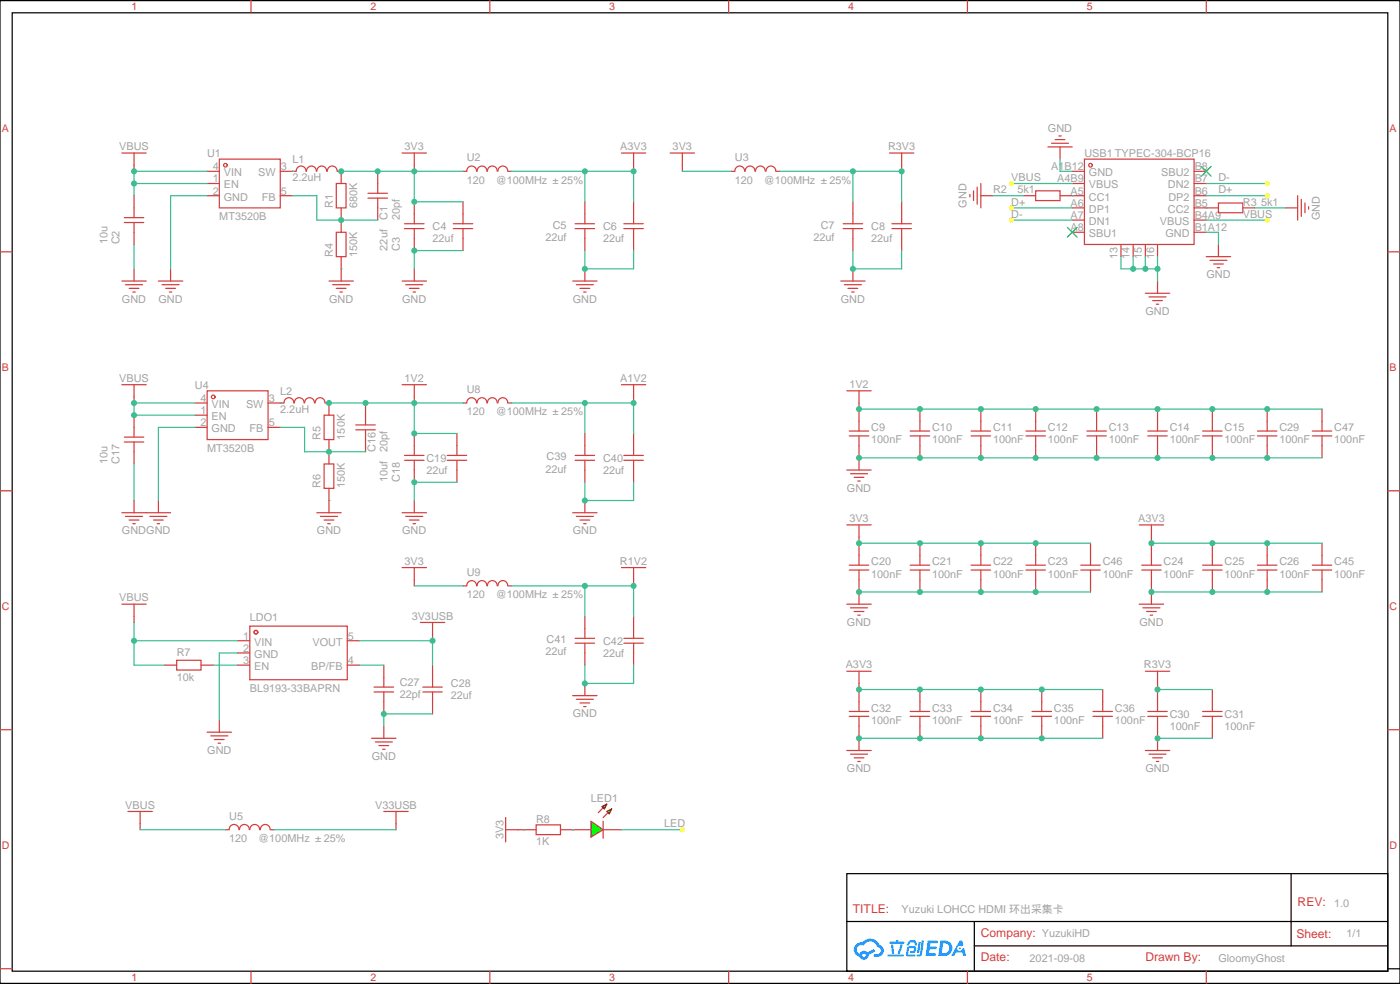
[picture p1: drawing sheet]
<svg xmlns="http://www.w3.org/2000/svg" width="405mm" height="285mm" viewBox="0 0 405 285" stroke-linecap="round" stroke-linejoin="round" font-family="sans-serif">
<path d="M0 .2h405.3v284.3h-405.3zM3.5 3.7h398.3v277.3h-398.3zM245.2 252.8h156.6v28.2h-156.6zM373.8 252.8v20.9M245.2 266.6h156.5M282.1 273.7h119.6M282.1 266.6v14.1M401.8 280.3h3.5" fill="none" stroke="#000" stroke-width=".35"/>
<g fill="none" stroke="#d43d3d" stroke-width=".35">
<path d="M72.7 .2v3.5M141.8 .2v3.5M211 .2v3.5M280.1 .2v3.5M349.2 .2v3.5M0 72.8h3.5M401.8 72.8h3.5M0 142h3.5M401.8 142h3.5M0 211.1h3.5M401.8 211.1h3.5M0 280.3h3.5"/>
<path d="M72.7 281v3.5M141.8 281v3.5M211 281v3.5M280.1 281v3.5M349.2 281v3.5"/>
</g>
<g fill="#178fff">
<path d="M268.6 272.1h2.5l.4 .2-.1 .5-2 .1-.1 .9h1.6l.4 .4-.5 .4h-1.7l-.1 1.2 1.8 .1 .2 .3-.2 .3-2.8 .1z"/>
<path d="M277.9 272.2h.7l.3 1.3-.6 .3a.74 .74 0 0 0-1.1 .3 .74 .74 0 0 0 .5 1 .74 .74 0 0 0 .9-.6l.5-.3 .6 2.3h-.8l-.3-.9h-1.8l-.5 .9h-.9z"/>
<path d="M266 272.5h.6l-.4 3a.31 .31 0 0 1-.4 .2 .31 .31 0 0 1-.3-.3z"/>
<path d="M266.9 272.1h.6l-.5 3.9a.89 .89 0 0 1-.7 .7 .89 .89 0 0 1-.9-.3l1-.4z"/>
<path d="M263.2 272.2l.6-.2 1.2 .1 .6 1.3-.7 .2-.3-1-1.1 .2a.95 .95 0 0 1-.9 .8l-.1-.2z"/>
<path d="M262.9 273.9l1.8-.2a1.04 1.04 0 0 1 .6 1.1 1.04 1.04 0 0 1-.9 .9h-.6a.29 .29 0 0 1-.3-.3 .29 .29 0 0 1 .3-.3h.7l.2-.8-1.5 .1-.3 1.7 1.9 .1a.29 .29 0 0 1 .3 .3 .29 .29 0 0 1-.3 .3l-2-.1-.4-.2 .2-2.1z"/>
<path d="M257 276.2h4.4a.3 .3 0 0 1 .3 .3 .3 .3 0 0 1-.3 .3h-4.3z"/>
<path d="M260.7 273.2h.7l-.5 1.7a1.02 1.02 0 0 1-.7 1.1l-.3-.2z"/>
<path d="M258 273.3h.6l.2 2.4-.2 .3-.3-.2z"/>
<path d="M257.5 272.5h1.9l.2-.6h.5v.6h1.5a.29 .29 0 0 1 .3 .3 .29 .29 0 0 1-.3 .2h-4z"/>
<path d="M272.3 272.1l-.7 4.5h1.5a2.27 2.27 0 0 0 2.6-2.3 2.27 2.27 0 0 0-2.7-2.2zM273.1 272.9a1.5 1.5 0 0 1 1.8 1.5 1.5 1.5 0 0 1-2 1.4h-.3z"/>
<path d="M247.8 273.3a2.09 2.09 0 0 0 1 3.5 1.37 1.37 0 0 0 1.6 .9 1.37 1.37 0 0 0 1.1-1.4l1.9-1-.4-.7-1.8 .9a1.4 1.4 0 0 0-2.3 .5 1.32 1.32 0 0 1-.7-1.9 1.32 1.32 0 0 1 1.9-.5 2.02 2.02 0 0 1 2.1-1.2 2.02 2.02 0 0 1 1.8 1.6 1.09 1.09 0 0 1 1 1.4 1.09 1.09 0 0 1-1.5 .7 .41 .41 0 0 0-.5 .3 .41 .41 0 0 0 .3 .5 1.89 1.89 0 0 0 2.5-1.2 1.89 1.89 0 0 0-1.2-2.4 2.98 2.98 0 0 0-5-.7l-1 .2zM249.6 276.4a.55 .55 0 0 1 1.1 0 .55 .55 0 0 1-1.1 0z"/>
<circle cx="277.9" cy="274.4" r=".28"/>
</g>
<g fill="none" stroke="#d43d3d" stroke-width=".35">
<path d="M306.6 39.3h.7M35.3 44.3h7M38.8 44.3v5.3M38.8 56.6v6.4M60 49.6h3.5M60 53.1h3.5M60 56.6h3.5M63.5 46h17.6v14.1h-17.6zM81.1 49.6h4.6M81.1 56.6h3.6M85.8 49.5a1.41 1.41 0 0 1 1.4-1.5 1.41 1.41 0 0 1 1.4 1.5M88.8 49.5a1.41 1.41 0 0 1 1.4-1.5 1.41 1.41 0 0 1 1.4 1.5"/>
<path d="M91.7 49.5a1.41 1.41 0 0 1 1.5-1.5 1.41 1.41 0 0 1 1.4 1.5M94.8 49.5a1.41 1.41 0 0 1 1.4-1.5 1.41 1.41 0 0 1 1.4 1.5M97.4 53.1h2.8v7h-2.8zM97.7 49.6h1.1v3.5M106.5 57.3h5.7M106.5 55.9h5.7M109.4 49.6v6.3M109.4 57.3v6.4M116.4 44.3h7.1M119.9 44.3v5.3M119.9 58.4v6.3M134.1 49.6h1"/>
<path d="M134.1 58.4v6.3M135.2 49.5a1.41 1.41 0 0 1 1.4-1.5 1.41 1.41 0 0 1 1.4 1.5M138.1 49.5a1.41 1.41 0 0 1 1.5-1.5 1.41 1.41 0 0 1 1.4 1.5M141.1 49.5a1.41 1.41 0 0 1 1.4-1.5 1.41 1.41 0 0 1 1.4 1.5M144.2 49.5a1.41 1.41 0 0 1 1.4-1.5 1.41 1.41 0 0 1 1.4 1.5M147.1 49.6h1.1M169.3 58.4v6.3M179.9 44.3h7.1M183.4 44.3v5.3M183.4 58.4v6.3M280.8 56.3v.7M281.9 55.2v2.8"/>
<path d="M282.9 54.2v4.9M284 56.6h3.5M284 53.1v7M296.3 56.6h3.6M299.9 55.2h7v2.8h-7zM303.4 42.5h7M304.4 41.5h5M305.5 40.4h2.8M306.9 56.6h7.1M306.9 42.5v3.5M310.4 49.6h3.6M310.4 53.1h3.6"/>
<path d="M314 46h31.7v24.7h-31.7zM345.7 49.6h3.5M345.7 53.1h3.5M345.7 56.6h3.5M352.8 58.7h7v2.9h-7zM375.7 56.6v7.1M376.8 57.7v4.9M377.8 58.7v2.9M378.9 59.8v.7M36 64.4h5.6M36 63h5.6M38.8 64.4v6.3"/>
<path d="M38.8 77.8v3.5M49.4 77.8v3.5M97.4 67.2h2.8v7.1h-2.8zM98.8 60.1v7.1M98.8 74.3v7M117.1 66.1h5.7M117.1 64.7h5.7M119.9 66.1v6.4M119.9 77.8v3.5M131.2 66.1h5.7M131.2 64.7h5.7M134.1 66.1v6.4"/>
<path d="M166.5 66.1h5.7M166.5 64.7h5.7M169.3 66.1v6.4M169.3 77.8v3.5M180.6 66.1h5.7M180.6 64.7h5.7M183.4 66.1v6.4M310.4 60.1h3.6M310.4 63.7h3.6M310.4 67.2h3.6M324.6 70.7v3.6M328.1 70.7v3.6"/>
<path d="M331.6 70.7v3.6M335.1 70.7v3.6M345.7 60.1h7.1M345.7 63.7h3.5M345.7 67.2h3.5M349.2 74.3h7.1M350.3 75.3h4.9M351.4 76.4h2.8M352.4 77.4h.7M352.8 70.7v3.6M359.8 60.1h3.6M372.2 60.1h3.5"/>
<path d="M35.3 81.3h7M36.3 82.4h5M37.4 83.4h2.8M38.5 84.5h.7M45.9 81.3h7M46.9 82.4h5M48 83.4h2.8M49 84.5h.7M95.2 81.3h7.1M96.3 82.4h4.9M97.4 83.4h2.8M98.4 84.5h.7"/>
<path d="M116.4 81.3h7.1M117.5 82.4h4.9M118.5 83.4h2.9M119.6 84.5h.7M165.8 81.3h7.1M166.9 82.4h4.9M167.9 83.4h2.8M169 84.5h.7M331.6 84.8h7.1M332.7 85.9h4.9M333.7 87h2.8M334.8 88h.7"/>
<path d="M335.1 81.3v3.5M35.3 111.3h7M38.8 111.3v5.3M56.4 116.6h3.6M60 113.1h17.6v14.1h-17.6zM85 116.6a1.41 1.41 0 0 0-1.4-1.5 1.41 1.41 0 0 0-1.4 1.5h-4.6M85.2 116.6a1.41 1.41 0 0 1 1.4-1.5 1.41 1.41 0 0 1 1.4 1.5M88.2 116.6a1.41 1.41 0 0 1 1.4-1.5 1.41 1.41 0 0 1 1.4 1.5M91.3 116.6a1.41 1.41 0 0 1 1.4-1.5 1.41 1.41 0 0 1 1.4 1.5M94.2 116.6h1v3.5M105.8 116.6v6.3M116.4 111.3h7.1"/>
<path d="M119.9 111.3v5.3M36 127.9h5.6M36 126.5h5.6M38.8 120.1v6.4M38.8 127.9v6.3M56.4 120.1h3.6M56.4 123.6h3.6M77.6 123.6h3.5M93.8 120.1h2.9v7.1h-2.9zM93.8 134.2h2.9v7.1h-2.9zM95.2 127.2v7M103 124.4h5.7"/>
<path d="M103 122.9h5.7M105.8 124.4v6.3M117.1 133.2h5.7M117.1 131.8h5.7M119.9 125.4v6.4M119.9 133.2v6.3M129.5 133.2h5.6M129.5 131.8h5.6M132.3 125.4v6.4M132.3 133.2v6.3M35.3 148.3h14.1M36.3 149.4h5"/>
<path d="M37.4 150.5h2.8M38.5 151.5h.7M38.8 144.8v3.5M43.4 149.4h4.9M44.4 150.5h2.9M45.5 151.5h.7M45.9 144.8v3.5M91.7 148.3h7.1M92.8 149.4h4.9M93.8 150.5h2.9M94.9 151.5h.7M95.2 141.3v7"/>
<path d="M116.4 148.3h7.1M117.5 149.4h4.9M118.5 150.5h2.9M119.6 151.5h.7M119.9 144.8v3.5M35.3 174.8h7M38.8 174.8v5.3M47.6 192.4h3.6M51.2 191h7v2.9h-7zM58.2 192.4h3.5M68.8 185.4h3.5M68.8 188.9h3.5"/>
<path d="M68.8 192.4h3.5M72.3 181.2h28.2v15.5h-28.2zM100.5 185.4h3.6M100.5 192.4h3.6M108.3 198.8h5.6M111.1 192.4v6.4M121.7 180.1h7.1M125.2 180.1v5.3M60 211.8h7M61 212.9h5M62.1 214h2.8M63.1 215h.8"/>
<path d="M63.5 208.3v3.5M107.6 213.6h7.1M108.3 200.2h5.6M108.7 214.7h4.9M109.7 215.7h2.8M110.8 216.8h.7M111.1 200.2v6.4M111.1 210.1v3.5M174.6 237.6v4.9"/>
<circle cx="65.3" cy="47.8" r=".53"/>
<circle cx="315.7" cy="47.8" r=".53"/>
<circle cx="61.7" cy="114.8" r=".53"/>
<circle cx="74.1" cy="182.9" r=".53"/>
</g>
<path d="M347.8 48.2l2.9 2.8M350.7 48.2l-2.9 2.8M309 65.8l2.9 2.8M311.9 65.8l-2.9 2.8" fill="none" stroke="#3c3" stroke-width=".35"/>
<path d="M171.1 237.6l3.5 2.5-3.5 2.1z" fill="#0f0" stroke="#d43d3d" stroke-width=".35"/>
<g fill="#0f0" stroke="#a10000" stroke-width=".35">
<path d="M174.3 233.4l1.4-.7-.7 1.4z"/>
<path d="M175.7 234.8l1.4-.7-.7 1.4z"/>
</g>
<g fill="none" stroke="#d43d3d" stroke-width=".35">
<path d="M194 44.3h7.1M197.6 44.3v5.3M211.7 49.6h1M212.8 49.5a1.41 1.41 0 0 1 1.4-1.5 1.41 1.41 0 0 1 1.4 1.5M215.8 49.5a1.41 1.41 0 0 1 1.4-1.5 1.41 1.41 0 0 1 1.4 1.5M218.7 49.5a1.41 1.41 0 0 1 1.5-1.5 1.41 1.41 0 0 1 1.4 1.5M221.8 49.5a1.41 1.41 0 0 1 1.4-1.5 1.41 1.41 0 0 1 1.4 1.5M224.7 49.6h1.1M246.9 58.4v6.3M257.5 44.3h7.1M261.1 44.3v5.3M261.1 58.4v6.3"/>
<path d="M244.1 66.1h5.7M244.1 64.7h5.7M246.9 66.1v6.4M246.9 77.8v3.5M258.2 66.1h5.7M258.2 64.7h5.7M261.1 66.1v6.4M243.4 81.3h7.1M244.5 82.4h4.9M245.5 83.4h2.9M246.6 84.5h.7M138 116.6a1.41 1.41 0 0 0-1.4-1.5 1.41 1.41 0 0 0-1.4 1.5h-1.1"/>
<path d="M138.1 116.6a1.41 1.41 0 0 1 1.5-1.5 1.41 1.41 0 0 1 1.4 1.5M141.1 116.6a1.41 1.41 0 0 1 1.4-1.5 1.41 1.41 0 0 1 1.4 1.5M144.2 116.6a1.41 1.41 0 0 1 1.4-1.5 1.41 1.41 0 0 1 1.4 1.5M147.1 116.6h1.1M179.9 111.3h7.1M183.4 111.3v5.3M245.2 113.1h7M248.7 113.1v11.6M266.3 118.4v6.3M284 118.4v6.3M299.9 118.4v6.3M317.5 118.4v6.3"/>
<path d="M335.1 118.4v6.3M351 118.4v6.3M366.9 118.4v6.3M382.8 118.4v6.3M166.5 133.2h5.7M166.5 131.8h5.7M169.3 125.4v6.4M169.3 133.2v6.3M180.6 133.2h5.7M180.6 131.8h5.7M183.4 125.4v6.4M183.4 133.2v6.3"/>
<path d="M245.2 136h7M245.9 126.1h5.6M245.9 124.7h5.6M246.2 137.1h5M247.3 138.1h2.8M248.4 139.2h.7M248.7 126.1v9.9M263.5 126.1h5.7M263.5 124.7h5.7M266.3 126.1v6.4M281.2 126.1h5.6M281.2 124.7h5.6"/>
<path d="M284 126.1v6.4M297 126.1h5.7M297 124.7h5.7M299.9 126.1v6.4M314.7 126.1h5.6M314.7 124.7h5.6M317.5 126.1v6.4M332.3 126.1h5.7M332.3 124.7h5.7M335.1 126.1v6.4M348.2 126.1h5.6M348.2 124.7h5.6"/>
<path d="M351 126.1v6.4M364.1 126.1h5.6M364.1 124.7h5.6M366.9 126.1v6.4M379.9 126.1h5.7M379.9 124.7h5.7M382.8 126.1v6.4M165.8 148.3h7.1M166.9 149.4h4.9M167.9 150.5h2.8M169 151.5h.7M169.3 144.8v3.5"/>
<path d="M245.2 151.9h7M248.7 151.9v11.6M266.3 157.2v6.3M284 157.2v6.3M299.9 157.2v6.3M315.7 157.2v6.3M329.8 151.9h7.1M333.4 151.9v11.6M351 157.2v6.3M366.9 157.2v6.3M382.8 157.2v6.3M116.4 164.2h7.1"/>
<path d="M119.9 164.2v5.3M138 169.5a1.41 1.41 0 0 0-1.4-1.5 1.41 1.41 0 0 0-1.4 1.5h-1.1M138.1 169.5a1.41 1.41 0 0 1 1.5-1.5 1.41 1.41 0 0 1 1.4 1.5M141.1 169.5a1.41 1.41 0 0 1 1.4-1.5 1.41 1.41 0 0 1 1.4 1.5M144.2 169.5a1.41 1.41 0 0 1 1.4-1.5 1.41 1.41 0 0 1 1.4 1.5M147.1 169.5h1.1M169.3 178.3v6.4M179.9 164.2h7.1M183.4 164.2v5.3M183.4 178.3v6.4M245.2 174.8h7M245.9 164.9h5.6"/>
<path d="M245.9 163.5h5.6M246.2 175.9h5M247.3 176.9h2.8M248.4 178h.7M248.7 164.9v9.9M263.5 164.9h5.7M263.5 163.5h5.7M266.3 164.9v6.4M281.2 164.9h5.6M281.2 163.5h5.6M284 164.9v6.4M297 164.9h5.7"/>
<path d="M297 163.5h5.7M299.9 164.9v6.4M312.9 164.9h5.7M312.9 163.5h5.7M315.7 164.9v6.4M329.8 174.8h7.1M330.6 164.9h5.6M330.6 163.5h5.6M330.9 175.9h4.9M332 176.9h2.8M333 178h.7M333.4 164.9v9.9"/>
<path d="M348.2 164.9h5.6M348.2 163.5h5.6M351 164.9v6.4M364.1 164.9h5.6M364.1 163.5h5.6M366.9 164.9v6.4M379.9 164.9h5.7M379.9 163.5h5.7M382.8 164.9v6.4M122.4 198.8h5.7M125.2 192.4v6.4M166.5 186.1h5.7"/>
<path d="M166.5 184.7h5.7M169.3 186.1v6.3M169.3 197.7v3.6M180.6 186.1h5.7M180.6 184.7h5.7M183.4 186.1v6.3M245.2 194.2h7M248.7 194.2v11.6M266.3 199.5v6.3M284 199.5v6.3M301.6 199.5v6.3M319.3 199.5v6.3"/>
<path d="M331.6 194.2h7.1M335.1 194.2v11.6M351 199.5v6.3M122.4 200.2h5.7M125.2 200.2v6.4M165.8 201.3h7.1M166.9 202.3h4.9M167.9 203.4h2.8M169 204.4h.7M245.2 217.1h7M245.9 207.3h5.6M245.9 205.8h5.6"/>
<path d="M246.2 218.2h5M247.3 219.3h2.8M248.7 207.3v9.8M263.5 207.3h5.7M263.5 205.8h5.7M266.3 207.3v6.3M281.2 207.3h5.6M281.2 205.8h5.6M284 207.3v6.3M298.8 207.3h5.6M298.8 205.8h5.6M301.6 207.3v6.3"/>
<path d="M316.4 207.3h5.7M316.4 205.8h5.7M319.3 207.3v6.3M331.6 217.1h7.1M332.3 207.3h5.7M332.3 205.8h5.7M332.7 218.2h4.9M333.7 219.3h2.8M335.1 207.3v9.8M348.2 207.3h5.6M348.2 205.8h5.6M351 207.3v6.3"/>
<path d="M37 234.8h7.1M40.6 234.8v5.3M111.1 234.8h7.1M114.7 234.8v5.3M146.4 236.5v7.1M155.2 238.7h7.1v2.8h-7.1zM174.6 233.7l-1.4 1.4M176 235.1l-1.4 1.4M248.4 220.3h.7M334.8 220.3h.7M65.3 240.1h1M66.4 240a1.41 1.41 0 0 1 1.4-1.5 1.41 1.41 0 0 1 1.4 1.5"/>
<path d="M69.4 240a1.41 1.41 0 0 1 1.4-1.5 1.41 1.41 0 0 1 1.4 1.5M72.3 240a1.41 1.41 0 0 1 1.4-1.5 1.41 1.41 0 0 1 1.5 1.5M75.4 240a1.41 1.41 0 0 1 1.4-1.5 1.41 1.41 0 0 1 1.4 1.5M78.3 240.1h1.1M146.4 240.1h8.8M162.3 240.1h8.8M174.6 240.1h5.3"/>
</g>
<path d="M38.8 53.1h21.2M60 56.6h-10.6v21.2M60 49.6h-21.2v7M84.7 56.6h7v7.1h17.7M38.8 70.7v7.1M56.4 116.6h-17.6v3.5h17.6M56.4 123.6h-10.5v21.2M81.1 123.6h7.1v7.1h17.6" fill="none" stroke="#3dbd91" stroke-width=".35"/>
<g fill="#3dbd91">
<circle cx="95.3" cy="144.8" r=".18"/>
<circle cx="98.8" cy="77.8" r=".18"/>
<circle cx="84.7" cy="49.6" r=".18"/>
<circle cx="81.1" cy="116.6" r=".18"/>
</g>
<g fill="none" stroke="#3dbd91" stroke-width=".35">
<path d="M287.5 56.6h8.8M292.8 53.1h17.6M306.9 46v3.6h3.5M349.2 53.1h17.7M349.2 56.6h17.7M134.1 72.5h-14.2v5.3M292.8 63.7h17.6M292.8 60.1h17.6M324.6 74.3v3.5h10.5M328.1 74.3v3.5M331.6 74.3v3.5M335.1 74.3v7"/>
<path d="M349.2 67.2h3.6v3.5M349.2 63.7h17.7M363.4 60.1h8.8M38.8 134.2v10.6M132.3 139.5h-12.4v5.3"/>
</g>
<g fill="#3dbd91">
<circle cx="349.3" cy="60.1" r=".18"/>
<circle cx="310.4" cy="56.6" r=".18"/>
</g>
<g fill="none" stroke="#3dbd91" stroke-width=".35">
<path d="M98.8 49.6h35.3M119.9 49.6v8.8h14.2M148.2 49.6h35.2v8.8M169.3 49.6v8.8M197.6 49.6h14.1M225.8 49.6h35.3v8.8M246.9 49.6v8.8M169.3 72.5v5.3h14.1v-5.3M246.9 72.5v5.3h14.2v-5.3M38.8 180.1v12.3h8.8M38.8 185.4h30M61.7 192.4h7.1"/>
<path d="M68.8 188.9h-5.3v19.4M104.1 192.4h7M104.1 185.4h21.1v7M125.2 206.6h-14.1v3.5M40.6 240.1h24.7M79.4 240.1h35.3"/>
</g>
<g fill="#3dbd91">
<circle cx="151.7" cy="240.1" r=".18"/>
<circle cx="165.8" cy="240.1" r=".18"/>
</g>
<g fill="none" stroke="#3dbd91" stroke-width=".35">
<path d="M95.2 116.6h38.9M119.9 116.6v8.8h12.4M148.2 116.6h35.2v8.8M169.3 116.6v8.8M248.7 118.4h134.1M169.3 139.5v5.3h14.1v-5.3M248.7 132.5h134.1M248.7 157.2h67M333.4 157.2h49.4M119.9 169.5h14.2M148.2 169.5h35.2v8.8M169.3 169.5v8.8"/>
<path d="M248.7 171.3h67M333.4 171.3h49.4M169.3 192.4v5.3h14.1v-5.3M248.7 199.5h70.6M335.1 199.5h15.9M248.7 213.6h70.6M335.1 213.6h15.9M179.9 240.1h17.7"/>
</g>
<g fill="#3dbd91">
<circle cx="98.8" cy="63.7" r=".88"/>
<circle cx="38.8" cy="49.6" r=".88"/>
<circle cx="38.8" cy="53.1" r=".88"/>
<circle cx="38.8" cy="116.6" r=".88"/>
<circle cx="38.8" cy="120.1" r=".88"/>
<circle cx="95.3" cy="130.7" r=".88"/>
<circle cx="119.9" cy="72.5" r=".88"/>
<circle cx="119.9" cy="139.5" r=".88"/>
<circle cx="335.1" cy="77.8" r=".88"/>
<circle cx="328.1" cy="77.8" r=".88"/>
<circle cx="331.6" cy="77.8" r=".88"/>
<circle cx="169.3" cy="49.6" r=".88"/>
<circle cx="183.4" cy="49.6" r=".88"/>
<circle cx="169.3" cy="77.8" r=".88"/>
<circle cx="125.2" cy="185.4" r=".88"/>
<circle cx="38.8" cy="185.4" r=".88"/>
<circle cx="111.1" cy="206.6" r=".88"/>
<circle cx="119.9" cy="49.6" r=".88"/>
<circle cx="119.9" cy="58.4" r=".88"/>
<circle cx="98.8" cy="49.6" r=".88"/>
<circle cx="109.4" cy="49.6" r=".88"/>
<circle cx="246.9" cy="49.6" r=".88"/>
<circle cx="261.1" cy="49.6" r=".88"/>
<circle cx="246.9" cy="77.8" r=".88"/>
<circle cx="248.7" cy="199.5" r=".88"/>
<circle cx="266.3" cy="199.5" r=".88"/>
<circle cx="284" cy="199.5" r=".88"/>
<circle cx="301.6" cy="199.5" r=".88"/>
<circle cx="284" cy="213.6" r=".88"/>
<circle cx="266.3" cy="213.6" r=".88"/>
<circle cx="248.7" cy="213.6" r=".88"/>
<circle cx="301.6" cy="213.6" r=".88"/>
<circle cx="335.1" cy="213.6" r=".88"/>
<circle cx="335.1" cy="199.5" r=".88"/>
<circle cx="351" cy="157.2" r=".88"/>
<circle cx="366.9" cy="157.2" r=".88"/>
<circle cx="333.4" cy="157.2" r=".88"/>
<circle cx="333.4" cy="171.3" r=".88"/>
<circle cx="351" cy="171.3" r=".88"/>
<circle cx="366.9" cy="171.3" r=".88"/>
<circle cx="248.7" cy="157.2" r=".88"/>
<circle cx="266.3" cy="157.2" r=".88"/>
<circle cx="284" cy="157.2" r=".88"/>
<circle cx="299.9" cy="157.2" r=".88"/>
<circle cx="248.7" cy="171.3" r=".88"/>
<circle cx="266.3" cy="171.3" r=".88"/>
<circle cx="284" cy="171.3" r=".88"/>
<circle cx="299.9" cy="171.3" r=".88"/>
<circle cx="266.3" cy="118.4" r=".88"/>
<circle cx="248.7" cy="118.4" r=".88"/>
<circle cx="284" cy="118.4" r=".88"/>
<circle cx="299.9" cy="118.4" r=".88"/>
<circle cx="317.5" cy="118.4" r=".88"/>
<circle cx="335.1" cy="118.4" r=".88"/>
<circle cx="351" cy="118.4" r=".88"/>
<circle cx="366.9" cy="118.4" r=".88"/>
<circle cx="284" cy="132.5" r=".88"/>
<circle cx="299.9" cy="132.5" r=".88"/>
<circle cx="266.3" cy="132.5" r=".88"/>
<circle cx="248.7" cy="132.5" r=".88"/>
<circle cx="335.1" cy="132.5" r=".88"/>
<circle cx="351" cy="132.5" r=".88"/>
<circle cx="317.5" cy="132.5" r=".88"/>
<circle cx="366.9" cy="132.5" r=".88"/>
<circle cx="169.3" cy="116.6" r=".88"/>
<circle cx="183.4" cy="116.6" r=".88"/>
<circle cx="169.3" cy="144.8" r=".88"/>
<circle cx="119.9" cy="116.6" r=".88"/>
<circle cx="119.9" cy="125.4" r=".88"/>
<circle cx="105.8" cy="116.6" r=".88"/>
<circle cx="95.3" cy="116.6" r=".88"/>
<circle cx="169.3" cy="169.5" r=".88"/>
<circle cx="183.4" cy="169.5" r=".88"/>
<circle cx="169.3" cy="197.7" r=".88"/>
</g>
<g fill="#ff0">
<circle cx="292.8" cy="53.1" r=".71"/>
<circle cx="366.9" cy="63.7" r=".71"/>
<circle cx="292.8" cy="60.1" r=".71"/>
<circle cx="292.8" cy="63.7" r=".71"/>
<circle cx="366.9" cy="53.1" r=".71"/>
<circle cx="366.9" cy="56.6" r=".71"/>
<circle cx="197.6" cy="240.1" r=".71"/>
</g>
<g font-size="3.5" fill="#d43d3d">
<text x="375.7" y="262.3">REV:</text>
<text x="246.9" y="264">TITLE:</text>
<text x="284" y="271.1">Company: YuzukiHD</text>
<text x="375.4" y="271.4">Sheet:</text>
<text x="284" y="278.1">Date:</text>
<text x="331.6" y="278.1">Drawn By:</text>
</g>
<g font-size="3.1" fill="#d43d3d">
<text x="38.1" y="3">1</text>
<text x="107.2" y="3">2</text>
<text x="176.4" y="3">3</text>
<text x="245.5" y="3">4</text>
<text x="314.7" y="3">5</text>
<text x=".5" y="38.1">A</text>
<text x="402.3" y="38.1">A</text>
<text x=".5" y="107.3">B</text>
<text x="402.3" y="107.3">B</text>
<text x=".5" y="176.4">C</text>
<text x="402.3" y="176.4">C</text>
<text x=".5" y="245.5">D</text>
<text x="402.3" y="245.5">D</text>
<text x="38.1" y="283.8">1</text>
<text x="107.2" y="283.8">2</text>
<text x="176.4" y="283.8">3</text>
<text x="245.5" y="283.8">4</text>
<text x="314.7" y="283.8">5</text>
</g>
<g font-size="3.1" fill="#a2a2a2">
<text x="303.4" y="38.1">GND</text>
<text x="34.5" y="43.4">VBUS</text>
<text x="60" y="45.4">U1</text>
<text x="84.7" y="47.1">L1</text>
<text x="117.1" y="43.4">3V3</text>
<text x="135.2" y="46.7">U2</text>
<text x="179.6" y="43.4">A3V3</text>
<text x="194.8" y="43.4">3V3</text>
<text x="212.8" y="46.7">U3</text>
<text x="257.1" y="43.4">R3V3</text>
<text x="314" y="45.4">USB1 TYPEC-304-BCP16</text>
<text x="61.6" y="52.8">1</text>
<text x="61.6" y="49.2">4</text>
<text x="64.8" y="51">VIN</text>
<text x="74.8" y="51">SW</text>
<text x="81.3" y="49.2">3</text>
<text x="84.7" y="52.4">2.2uH</text>
<text x="135.2" y="53.2">120</text>
<text x="143.6" y="53.2">@100MHz</text>
<text x="162.5" y="53.2">25%</text>
<text x="212.8" y="53.2">120</text>
<text x="221.2" y="53.2">@100MHz</text>
<text x="240.1" y="53.2">25%</text>
<text x="292.8" y="52.4">VBUS</text>
<text x="304.3" y="49.2">A1B12</text>
<text x="306.1" y="52.8">A4B9</text>
<text x="315.3" y="51">GND</text>
<text x="336.2" y="51">SBU2</text>
<text x="345.9" y="49.2">B8</text>
<text x="345.9" y="52.8">B7</text>
<text x="352.8" y="52.4">D-</text>
<text x="61.6" y="56.3">2</text>
<text x="64.8" y="54.5">EN</text>
<text x="64.8" y="58">GND</text>
<text x="75.8" y="58">FB</text>
<text x="81.3" y="56.3">5</text>
<text x="287.5" y="56">R2</text>
<text x="292.8" y="59.5">D+</text>
<text x="294.6" y="56">5k1</text>
<text x="309.9" y="59.8">A6</text>
<text x="309.9" y="56.3">A5</text>
<text x="315.3" y="58">CC1</text>
<text x="315.3" y="54.5">VBUS</text>
<text x="338.1" y="54.5">DN2</text>
<text x="338.3" y="58">DP2</text>
<text x="345.9" y="56.3">B6</text>
<text x="345.9" y="59.8">B5</text>
<text x="352.8" y="56">D+</text>
<text x="359.8" y="59.5">R3</text>
<text x="365.1" y="59.5">5k1</text>
<text x="63.5" y="63.8">MT3520B</text>
<text x="96.4" y="60.1" transform="rotate(-90 96.4 60.1)">R1</text>
<text x="103.4" y="60.1" transform="rotate(-90 103.4 60.1)">680K</text>
<text x="112.2" y="63.7" transform="rotate(-90 112.2 63.7)">C1</text>
<text x="115.8" y="63.7" transform="rotate(-90 115.8 63.7)">20pf</text>
<text x="279.8" y="60.1" transform="rotate(-90 279.8 60.1)">GND</text>
<text x="292.8" y="63">D-</text>
<text x="309.9" y="63.3">A7</text>
<text x="315.3" y="65.1">DN1</text>
<text x="315.3" y="61.6">DP1</text>
<text x="335.8" y="65.1">VBUS</text>
<text x="338.1" y="61.6">CC2</text>
<text x="345.9" y="63.3">B4A9</text>
<text x="359.8" y="63">VBUS</text>
<text x="382.1" y="63.6" transform="rotate(-90 382.1 63.6)">GND</text>
<text x="31.1" y="70.7" transform="rotate(-90 31.1 70.7)">10u</text>
<text x="34.6" y="70.7" transform="rotate(-90 34.6 70.7)">C2</text>
<text x="125.2" y="66.5">C4</text>
<text x="125.2" y="70.1">22uf</text>
<text x="157.9" y="69.7">22uf</text>
<text x="160" y="66.2">C5</text>
<text x="174.6" y="66.5">C6</text>
<text x="174.6" y="70.1">22uf</text>
<text x="235.5" y="69.7">22uf</text>
<text x="237.6" y="66.2">C7</text>
<text x="252.2" y="66.5">C8</text>
<text x="252.2" y="70.1">22uf</text>
<text x="309.9" y="66.9">A8</text>
<text x="315.3" y="68.6">SBU1</text>
<text x="337.4" y="68.6">GND</text>
<text x="345.9" y="66.9">B1A12</text>
<text x="96.4" y="74.3" transform="rotate(-90 96.4 74.3)">R4</text>
<text x="103.4" y="74.3" transform="rotate(-90 103.4 74.3)">150K</text>
<text x="112.2" y="72.5" transform="rotate(-90 112.2 72.5)">22uf</text>
<text x="115.8" y="72.5" transform="rotate(-90 115.8 72.5)">C3</text>
<text x="323.5" y="74.9" transform="rotate(-90 323.5 74.9)">13</text>
<text x="327.1" y="74.9" transform="rotate(-90 327.1 74.9)">14</text>
<text x="330.6" y="74.9" transform="rotate(-90 330.6 74.9)">15</text>
<text x="334.1" y="74.9" transform="rotate(-90 334.1 74.9)">16</text>
<text x="349.3" y="80.5">GND</text>
<text x="35.3" y="87.5">GND</text>
<text x="45.9" y="87.5">GND</text>
<text x="95.3" y="87.5">GND</text>
<text x="116.4" y="87.5">GND</text>
<text x="165.8" y="87.5">GND</text>
<text x="243.4" y="87.5">GND</text>
<text x="331.6" y="91">GND</text>
<text x="34.5" y="110.5">VBUS</text>
<text x="56.4" y="112.4">U4</text>
<text x="117.1" y="110.5">1V2</text>
<text x="135.2" y="113.7">U8</text>
<text x="179.6" y="110.5">A1V2</text>
<text x="245.9" y="112.2">1V2</text>
<text x="58" y="119.8">1</text>
<text x="58" y="116.3">4</text>
<text x="61.3" y="118">VIN</text>
<text x="71.2" y="118">SW</text>
<text x="77.8" y="116.3">3</text>
<text x="81.1" y="114.2">L2</text>
<text x="81.1" y="119.5">2.2uH</text>
<text x="58" y="123.3">2</text>
<text x="61.3" y="121.5">EN</text>
<text x="61.3" y="125.1">GND</text>
<text x="72.3" y="125.1">FB</text>
<text x="77.8" y="123.3">5</text>
<text x="135.2" y="120.2">120</text>
<text x="143.6" y="120.2">@100MHz</text>
<text x="162.5" y="120.2">25%</text>
<text x="252.2" y="124.8">C9</text>
<text x="269.9" y="124.8">C10</text>
<text x="287.5" y="124.8">C11</text>
<text x="303.4" y="124.8">C12</text>
<text x="321" y="124.8">C13</text>
<text x="338.7" y="124.8">C14</text>
<text x="354.5" y="124.8">C15</text>
<text x="370.4" y="124.8">C29</text>
<text x="386.3" y="124.8">C47</text>
<text x="60" y="130.8">MT3520B</text>
<text x="92.8" y="127.2" transform="rotate(-90 92.8 127.2)">R5</text>
<text x="99.9" y="127.2" transform="rotate(-90 99.9 127.2)">150K</text>
<text x="108.7" y="130.7" transform="rotate(-90 108.7 130.7)">C16</text>
<text x="112.2" y="130.7" transform="rotate(-90 112.2 130.7)">20pf</text>
<text x="252.2" y="128.3">100nF</text>
<text x="269.9" y="128.3">100nF</text>
<text x="287.5" y="128.3">100nF</text>
<text x="303.4" y="128.3">100nF</text>
<text x="321" y="128.3">100nF</text>
<text x="338.7" y="128.3">100nF</text>
<text x="354.5" y="128.3">100nF</text>
<text x="370.4" y="128.3">100nF</text>
<text x="386.3" y="128.3">100nF</text>
<text x="31.1" y="134.2" transform="rotate(-90 31.1 134.2)">10u</text>
<text x="34.6" y="134.2" transform="rotate(-90 34.6 134.2)">C17</text>
<text x="123.5" y="133.6">C19</text>
<text x="123.5" y="137.1">22uf</text>
<text x="157.9" y="136.7">22uf</text>
<text x="158.3" y="133.2">C39</text>
<text x="174.6" y="133.6">C40</text>
<text x="174.6" y="137.1">22uf</text>
<text x="92.8" y="141.3" transform="rotate(-90 92.8 141.3)">R6</text>
<text x="99.9" y="141.3" transform="rotate(-90 99.9 141.3)">150K</text>
<text x="112.2" y="139.5" transform="rotate(-90 112.2 139.5)">10uf</text>
<text x="115.8" y="139.5" transform="rotate(-90 115.8 139.5)">C18</text>
<text x="245.2" y="142.2">GND</text>
<text x="35.3" y="154.5">GNDGND</text>
<text x="91.8" y="154.5">GND</text>
<text x="116.4" y="154.5">GND</text>
<text x="165.8" y="154.5">GND</text>
<text x="245.9" y="151">3V3</text>
<text x="329.5" y="151">A3V3</text>
<text x="117.1" y="163.4">3V3</text>
<text x="135.2" y="166.6">U9</text>
<text x="179.5" y="163.4">R1V2</text>
<text x="252.2" y="163.6">C20</text>
<text x="252.2" y="167.1">100nF</text>
<text x="269.9" y="163.6">C21</text>
<text x="269.9" y="167.1">100nF</text>
<text x="287.5" y="163.6">C22</text>
<text x="287.5" y="167.1">100nF</text>
<text x="303.4" y="163.6">C23</text>
<text x="303.4" y="167.1">100nF</text>
<text x="319.3" y="163.6">C46</text>
<text x="319.3" y="167.1">100nF</text>
<text x="336.9" y="163.6">C24</text>
<text x="336.9" y="167.1">100nF</text>
<text x="354.5" y="163.6">C25</text>
<text x="354.5" y="167.1">100nF</text>
<text x="370.4" y="163.6">C26</text>
<text x="370.4" y="167.1">100nF</text>
<text x="386.3" y="163.6">C45</text>
<text x="386.3" y="167.1">100nF</text>
<text x="34.5" y="174">VBUS</text>
<text x="135.2" y="173.1">120</text>
<text x="143.6" y="173.1">@100MHz</text>
<text x="162.5" y="173.1">25%</text>
<text x="72.3" y="179.7">LDO1</text>
<text x="119.2" y="179.2">3V3USB</text>
<text x="70.4" y="185">1</text>
<text x="100.7" y="185">5</text>
<text x="245.2" y="181">GND</text>
<text x="329.9" y="181">GND</text>
<text x="51.2" y="189.7">R7</text>
<text x="70.4" y="188.6">2</text>
<text x="73.6" y="186.8">VIN</text>
<text x="73.6" y="190.3">GND</text>
<text x="90.5" y="186.8">VOUT</text>
<text x="157.9" y="189.6">22uf</text>
<text x="158.3" y="186.1">C41</text>
<text x="174.6" y="186.5">C42</text>
<text x="174.6" y="190">22uf</text>
<text x="51.2" y="197.1">10k</text>
<text x="70.4" y="192.1">3</text>
<text x="73.6" y="193.9">EN</text>
<text x="90.1" y="193.9">BP/FB</text>
<text x="100.7" y="192.1">4</text>
<text x="244.9" y="193.4">A3V3</text>
<text x="331.2" y="193.4">R3V3</text>
<text x="72.3" y="200.2">BL9193-33BAPRN</text>
<text x="115.7" y="198.5">C27</text>
<text x="115.7" y="202">22pf</text>
<text x="130.5" y="198.8">C28</text>
<text x="130.5" y="202.4">22uf</text>
<text x="165.8" y="207.5">GND</text>
<text x="252.2" y="205.9">C32</text>
<text x="252.2" y="209.4">100nF</text>
<text x="269.9" y="205.9">C33</text>
<text x="269.9" y="209.4">100nF</text>
<text x="287.5" y="205.9">C34</text>
<text x="287.5" y="209.4">100nF</text>
<text x="305.2" y="205.9">C35</text>
<text x="305.2" y="209.4">100nF</text>
<text x="322.8" y="205.9">C36</text>
<text x="322.8" y="209.4">100nF</text>
<text x="338.7" y="207.7">C30</text>
<text x="354.5" y="207.7">C31</text>
<text x="338.7" y="211.2">100nF</text>
<text x="354.5" y="211.2">100nF</text>
<text x="60" y="218">GND</text>
<text x="107.6" y="219.8">GND</text>
<text x="245.2" y="223.3">GND</text>
<text x="331.6" y="223.3">GND</text>
<text x="36.3" y="233.9">VBUS</text>
<text x="108.6" y="233.9">V33USB</text>
<text x="171.1" y="232">LED1</text>
<text x="66.4" y="237.2">U5</text>
<text x="155.2" y="238">R8</text>
<text x="192.3" y="239.4">LED</text>
<text x="66.4" y="243.7">120</text>
<text x="74.8" y="243.7">@100MHz</text>
<text x="93.7" y="243.7">25%</text>
<text x="145.7" y="242.9" transform="rotate(-90 145.7 242.9)">3V3</text>
<text x="155.2" y="244.4">1K</text>
<text x="386.3" y="262.3">1.0</text>
<text x="261.1" y="264.1">Yuzuki LOHCC HDMI 环出采集卡</text>
<text x="389.8" y="271.2">1/1</text>
<text x="298.1" y="278.2">2021-09-08</text>
<text x="352.8" y="278.2">GloomyGhost</text>
</g>
</svg>
